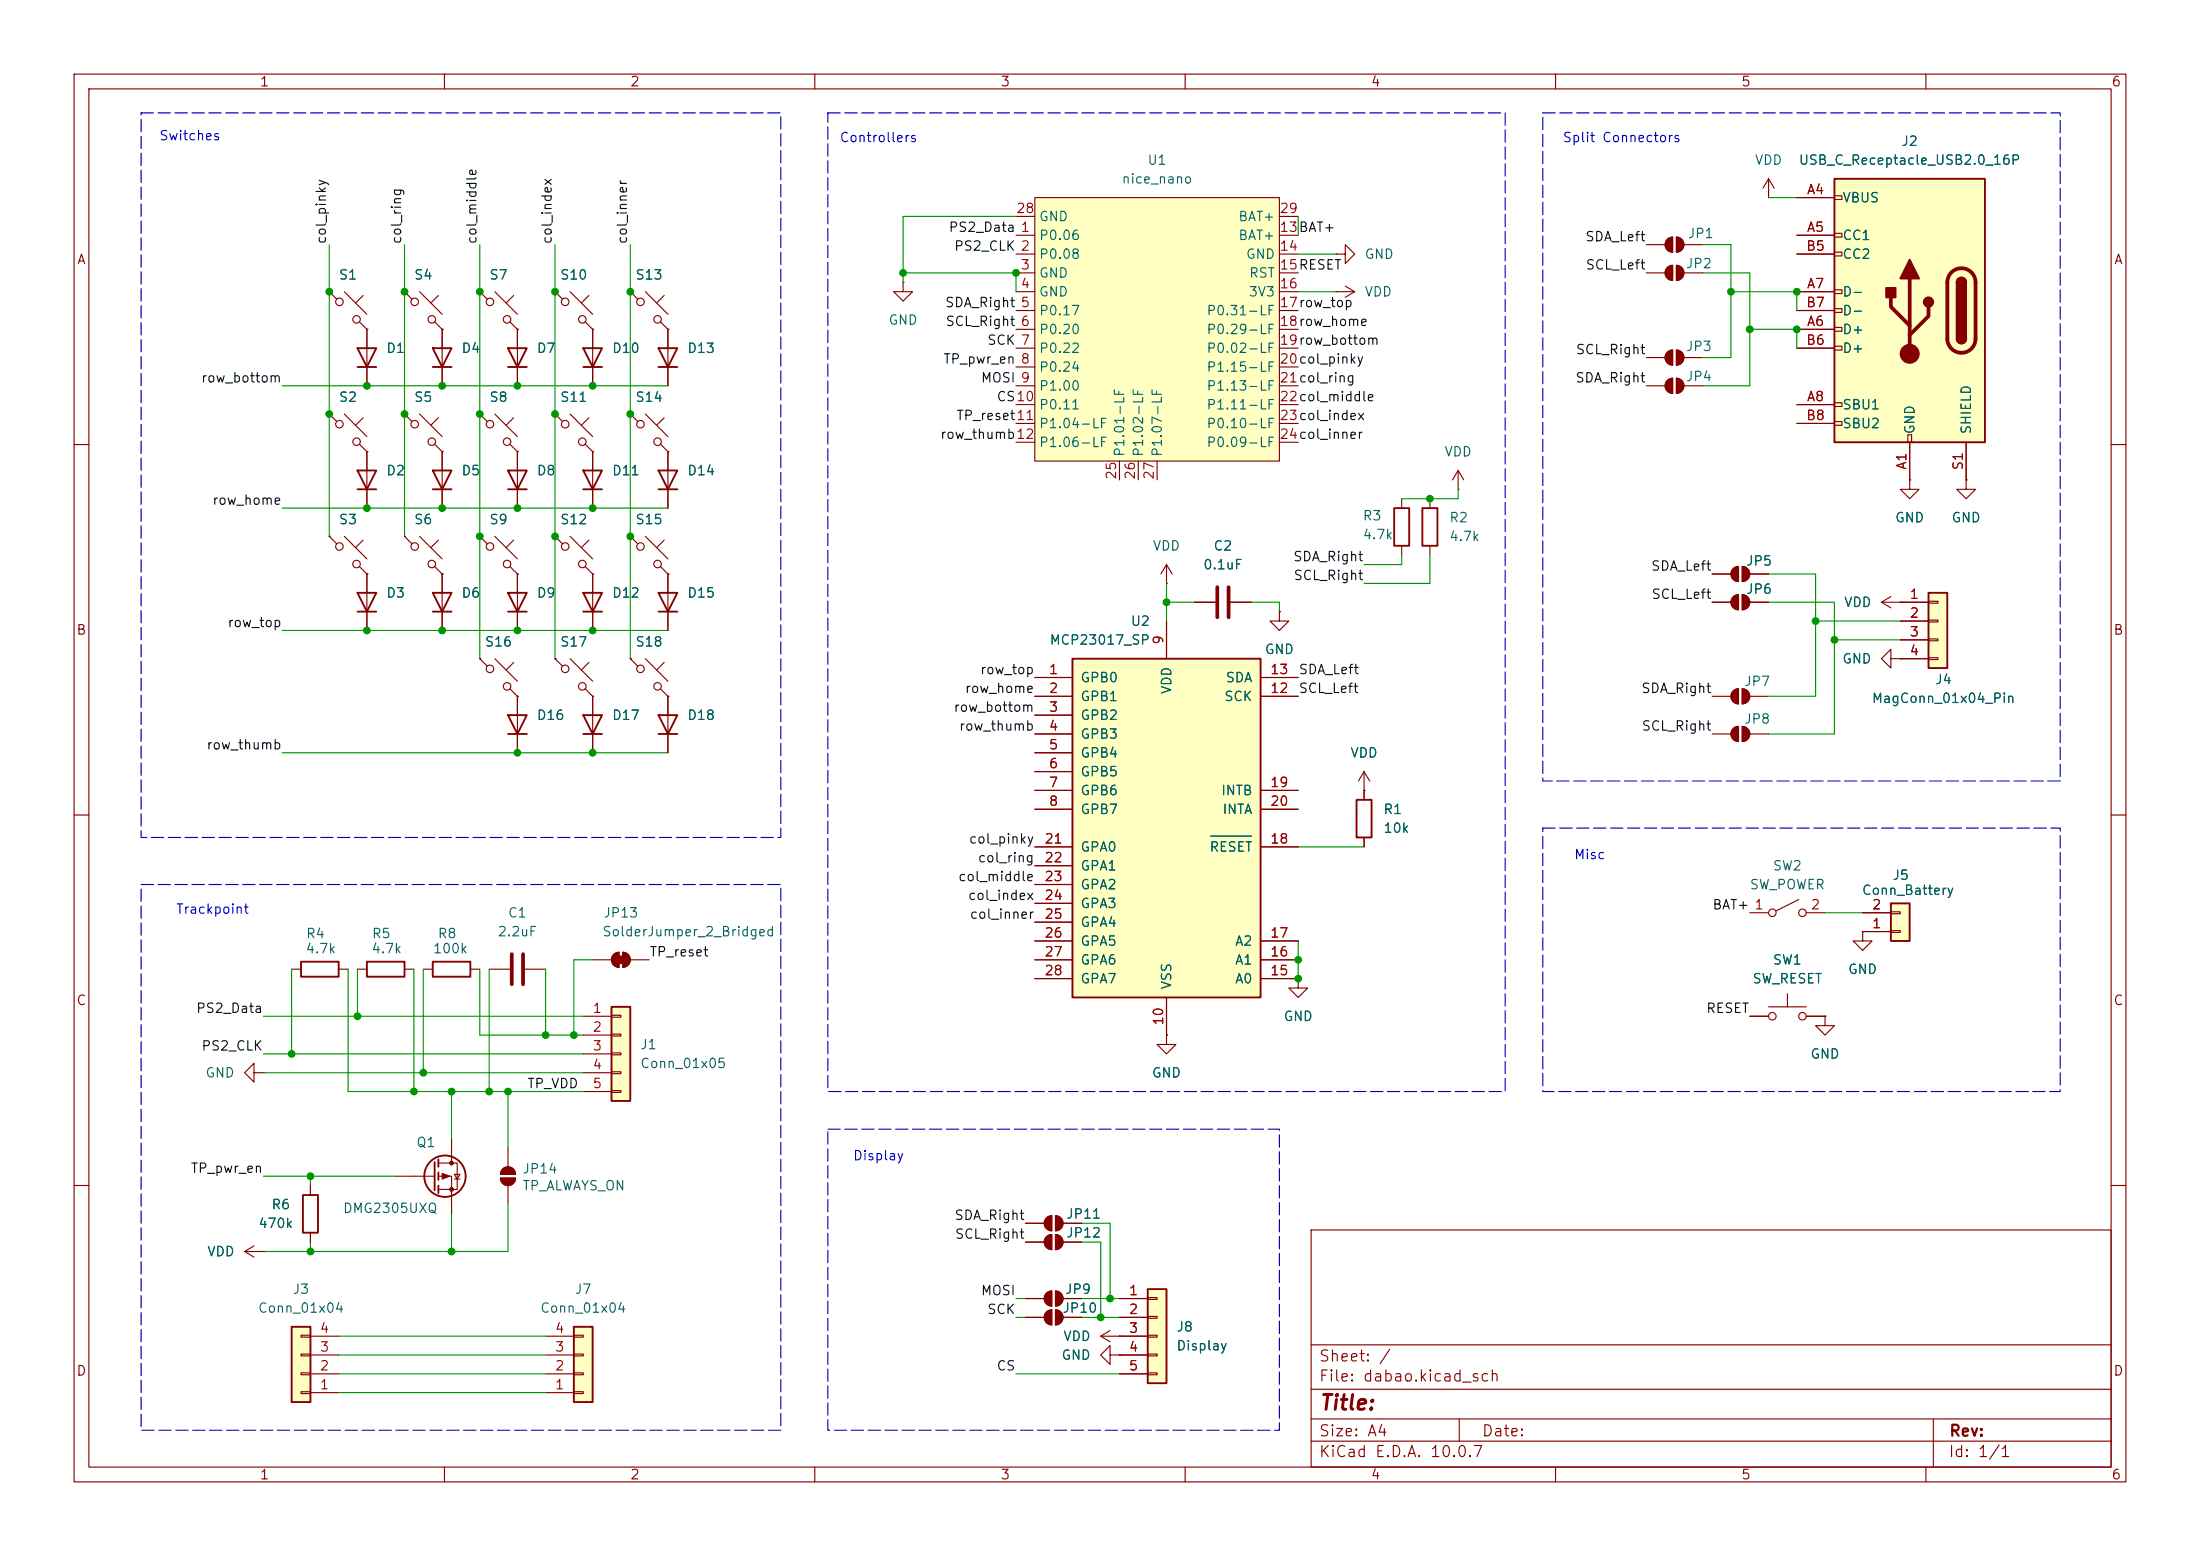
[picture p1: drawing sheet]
<svg xmlns="http://www.w3.org/2000/svg" width="297mm" height="210mm" viewBox="0 0 297 210" stroke-linecap="round" stroke-linejoin="round" font-family="sans-serif">
<g fill="none" stroke="#840000" stroke-width=".15">
<path d="M10 10h277v190h-277zM12 12h273v186h-273zM60 10v2M110 10v2M160 10v2M210 10v2M260 10v2M44.4 39.4l1.1 1M44.4 39.4h.1M46.5 39.4l3 3M49 39.9l-1 1M54.6 39.4l1 1"/>
<path d="M54.6 39.4h.1M56.6 39.4l3.1 3M59.2 39.9l-1 1M64.8 39.4l1 1M64.8 39.4h.1M66.8 39.4l3 3M69.3 39.9l-1 1M222.2 36.8h2.6M225.1 36.1l.4-.2 .3-.1v2a1.02 1.02 0 0 1-.9-.6 1.02 1.02 0 0 1 .2-1.1zM226.3 35.8a1.02 1.02 0 0 1 1 1 1.02 1.02 0 0 1-1 1zM227.3 36.8h2.6M44.4 55.9l1.1 1"/>
<path d="M44.4 55.9h.1M46.5 55.9l3 3M48.5 43.4l1 1.1M48.5 59.9l1 1.1M49 56.4l-1 1M49.5 44.5h.1M58.7 43.4l1 1.1M59.7 44.5h.1M68.8 43.4l1 1.1M69.8 44.5h.1M10 60h2M44.4 72.4l1.1 1"/>
<path d="M44.4 72.4h.1M46.5 72.4l3 3M48.5 76.5l1 1M49 72.9l-1 1M49.5 61h.1M49.5 77.5h.1M49.5 77.5v7.6M54.6 72.4l1 1M54.6 72.4h.1M56.6 72.4l3.1 3M58.7 76.5l1 1M59.2 72.9l-1 1"/>
<path d="M59.7 77.5h.1M64.8 72.4l1 1M64.8 72.4h.1M66.8 72.4l3 3M68.8 76.5l1 1M69.3 72.9l-1 1M69.8 77.5h.1M69.8 77.5v7.6M74.9 72.4l1 1M74.9 72.4h.1M77 72.4l3 3M79 76.5l1 1"/>
<path d="M79.5 72.9l-1 1M80 77.5h.1M285 60h2M64.8 88.9l1 1M64.8 88.9h.1M66.8 88.9l3 3M68.8 93l1 1M69.3 89.4l-1 1M69.8 94h.1M69.8 94v7.6M74.9 88.9l1 1M74.9 88.9h.1"/>
<path d="M77 88.9l3 3M79 93l1 1M79.5 89.4l-1 1M80 94h.1M10 110h2M285 110h2M10 160h2M177 166h108v32h-108zM285 160h2M60 198v2M110 198v2M160 198v2"/>
<path d="M177 194.5h108M177 191.5h108M177 187.5h108M177 181.5h108M197 191.5v3M210 198v2M260 198v2M261 191.5v6.5"/>
<circle cx="45.8" cy="40.7" r=".51"/>
<circle cx="45.8" cy="57.3" r=".51"/>
<circle cx="48.1" cy="43.1" r=".51"/>
<circle cx="48.1" cy="59.6" r=".51"/>
<circle cx="56" cy="40.7" r=".51"/>
<circle cx="58.3" cy="43.1" r=".51"/>
<circle cx="66.1" cy="40.7" r=".51"/>
<circle cx="68.5" cy="43.1" r=".51"/>
<circle cx="45.8" cy="73.8" r=".51"/>
<circle cx="48.1" cy="76.1" r=".51"/>
<circle cx="56" cy="73.8" r=".51"/>
<circle cx="58.3" cy="76.1" r=".51"/>
<circle cx="66.1" cy="73.8" r=".51"/>
<circle cx="68.5" cy="76.1" r=".51"/>
<circle cx="76.3" cy="73.8" r=".51"/>
<circle cx="78.6" cy="76.1" r=".51"/>
<circle cx="66.1" cy="90.3" r=".51"/>
<circle cx="68.5" cy="92.6" r=".51"/>
<circle cx="76.3" cy="90.3" r=".51"/>
<circle cx="78.6" cy="92.6" r=".51"/>
</g>
<path d="M48.3 80h2.5l-1.3 2.6zM48.3 82.6h2.5M68.6 80h2.5l-1.3 2.6zM68.6 96.5h2.5l-1.3 2.6zM68.6 82.6h2.5M68.6 99.1h2.5" fill="none" stroke="#840000" stroke-width=".25"/>
<g fill="#840000" stroke="#840000" stroke-width=".15">
<path d="M225.1 36.1l.4-.2 .3-.1v2a1.02 1.02 0 0 1-.9-.6 1.02 1.02 0 0 1 .2-1.1z"/>
<path d="M226.3 35.8a1.02 1.02 0 0 1 1 1 1.02 1.02 0 0 1-1 1z"/>
</g>
<path d="M77.5 179.1h2.5v10.1h-2.5z" fill="#ffffc2"/>
<g fill="none" stroke="#840000" stroke-width=".25">
<path d="M58.7 156.8v3.9M59.2 156.5v1M59.2 158.2v1.1M59.2 160v1M77.5 179.1h2.5v10.1h-2.5z"/>
<circle cx="60.1" cy="158.7" r="2.79"/>
</g>
<g fill="none" stroke="#840000" stroke-width=".15">
<path d="M53.3 158.8h5.4M59.2 157h2.5v3.5h-2.5M59.2 158.8h1.8v5M61 153.7v3.3M61.3 158.5h.8l-.4 .6zM61.3 159.1h.8M73.7 188h3.8M73.7 185.4h3.8M73.7 182.9h3.8M73.7 180.3h3.8M77.5 187.8h1.2v.3h-1.2zM77.5 185.3h1.2v.2h-1.2z"/>
<path d="M77.5 182.8h1.2v.2h-1.2zM77.5 180.2h1.2v.3h-1.2z"/>
</g>
<g fill="#840000" stroke="#840000" stroke-width=".15">
<path d="M59.7 158.4l1 .4-1 .3z"/>
<circle cx="61" cy="157" r=".25"/>
<circle cx="61" cy="160.5" r=".25"/>
</g>
<path d="M39.4 179.1h2.5v10.1h-2.5z" fill="#ffffc2"/>
<path d="M40.6 129.8h5.1v2h-5.1zM39.4 179.1h2.5v10.1h-2.5z" fill="none" stroke="#840000" stroke-width=".25"/>
<g fill="none" stroke="#840000" stroke-width=".15">
<path d="M255.3 88.9v-1.3l-1.3 1.3 1.3 1.3v-1.3h1.2M256.5 88.9h.1M39.4 130.8h1.2M45.7 130.8h1.3M251.5 125.7v1.3h1.2l-1.2 1.3-1.3-1.3h1.3M251.5 125.7h.1M33 168.9l1.3 .8M33 168.9h2.6M34.3 168.1l-1.3 .8M35.6 168.9h.1M40.6 187.8h1.3v.3h-1.3zM40.6 185.3h1.3v.2h-1.3z"/>
<path d="M40.6 182.8h1.3v.2h-1.3zM40.6 180.2h1.3v.3h-1.3zM41.9 188h3.8M41.9 185.4h3.8M41.9 182.9h3.8M41.9 180.3h3.8"/>
</g>
<path d="M260.3 80h2.6v10.2h-2.6z" fill="#ffffc2"/>
<path d="M260.3 80h2.6v10.2h-2.6z" fill="none" stroke="#840000" stroke-width=".25"/>
<g fill="none" stroke="#840000" stroke-width=".15">
<path d="M231.1 81.3h2.6M231.1 99.1h2.6M231.1 94h2.6M234 98.3l.3-.2 .4-.1v2.1a1.02 1.02 0 0 1-.9-.7 1.02 1.02 0 0 1 .2-1.1zM234 93.3l.3-.3h.4v2a1.02 1.02 0 0 1-.9-.6 1.02 1.02 0 0 1 .2-1.1zM234 80.6l.3-.3h.4v2a1.02 1.02 0 0 1-.9-.6 1.02 1.02 0 0 1 .2-1.1zM235.2 98a1.02 1.02 0 0 1 1 1.1 1.02 1.02 0 0 1-1 1zM235.2 93a1.02 1.02 0 0 1 1 1 1.02 1.02 0 0 1-1 1zM235.2 80.3a1.02 1.02 0 0 1 1 1 1.02 1.02 0 0 1-1 1zM236.2 81.3h2.6M236.2 99.1h2.6M236.2 94h2.6"/>
<path d="M254 81.3h6.3M254 81.3l1.3 .7M255.3 80.5l-1.3 .8M256.5 81.3h.1M256.5 83.8h3.8M256.5 86.4h3.8M256.5 88.9h3.8M260.3 81.2h1.3v.2h-1.3zM260.3 83.7h1.3v.2h-1.3zM260.3 86.2h1.3v.3h-1.3zM260.3 88.8h1.3v.2h-1.3z"/>
</g>
<g fill="#840000" stroke="#840000" stroke-width=".15">
<path d="M234 98.3l.3-.2 .4-.1v2.1a1.02 1.02 0 0 1-.9-.7 1.02 1.02 0 0 1 .2-1.1z"/>
<path d="M235.2 98a1.02 1.02 0 0 1 1 1.1 1.02 1.02 0 0 1-1 1z"/>
<path d="M234 93.3l.3-.3h.4v2a1.02 1.02 0 0 1-.9-.6 1.02 1.02 0 0 1 .2-1.1z"/>
<path d="M235.2 93a1.02 1.02 0 0 1 1 1 1.02 1.02 0 0 1-1 1z"/>
<path d="M234 80.6l.3-.3h.4v2a1.02 1.02 0 0 1-.9-.6 1.02 1.02 0 0 1 .2-1.1z"/>
<path d="M235.2 80.3a1.02 1.02 0 0 1 1 1 1.02 1.02 0 0 1-1 1z"/>
</g>
<path d="M255.3 121.9h2.5v5.1h-2.5z" fill="#ffffc2"/>
<path d="M255.3 121.9h2.5v5.1h-2.5z" fill="none" stroke="#840000" stroke-width=".25"/>
<g fill="none" stroke="#840000" stroke-width=".15">
<path d="M222.2 52.1h2.6M222.2 48.3h2.6M225.1 51.4l.4-.3h.3v2a1.02 1.02 0 0 1-.9-.6 1.02 1.02 0 0 1 .2-1.1zM225.1 47.5l.4-.2 .3-.1v2.1a1.02 1.02 0 0 1-.9-.7 1.02 1.02 0 0 1 .2-1.1zM226.3 51.1a1.02 1.02 0 0 1 1 1 1.02 1.02 0 0 1-1 1zM226.3 47.2a1.02 1.02 0 0 1 1 1.1 1.02 1.02 0 0 1-1 1zM227.3 52.1h2.6M227.3 48.3h2.6M231.1 77.5h2.6M234 76.8l.3-.3h.4v2a1.02 1.02 0 0 1-.9-.6 1.02 1.02 0 0 1 .2-1.1zM235.2 76.5a1.02 1.02 0 0 1 1 1 1.02 1.02 0 0 1-1 1zM236.2 77.5h2.6"/>
<path d="M236.2 123.2h2.6M242.8 121.4l-3 1.5M243.8 123.2h2.6M251.5 125.7h3.8M251.5 123.2h3.8M255.3 125.6h1.2v.3h-1.2zM255.3 123.1h1.2v.2h-1.2zM34.3 144.8v-1.3l-1.3 1.3 1.3 1.3v-1.3h1.3M35.6 144.8h.1"/>
<circle cx="239.3" cy="123.2" r=".51"/>
<circle cx="243.3" cy="123.2" r=".51"/>
</g>
<g fill="#840000" stroke="#840000" stroke-width=".15">
<path d="M234 76.8l.3-.3h.4v2a1.02 1.02 0 0 1-.9-.6 1.02 1.02 0 0 1 .2-1.1z"/>
<path d="M235.2 76.5a1.02 1.02 0 0 1 1 1 1.02 1.02 0 0 1-1 1z"/>
<path d="M225.1 51.4l.4-.3h.3v2a1.02 1.02 0 0 1-.9-.6 1.02 1.02 0 0 1 .2-1.1z"/>
<path d="M226.3 51.1a1.02 1.02 0 0 1 1 1 1.02 1.02 0 0 1-1 1z"/>
<path d="M225.1 47.5l.4-.2 .3-.1v2.1a1.02 1.02 0 0 1-.9-.7 1.02 1.02 0 0 1 .2-1.1z"/>
<path d="M226.3 47.2a1.02 1.02 0 0 1 1 1.1 1.02 1.02 0 0 1-1 1z"/>
</g>
<path d="M247.6 24.1h20.4v35.6h-20.4z" fill="#ffffc2"/>
<g fill="none" stroke="#840000" stroke-width=".15">
<path d="M222.2 33h2.6M225.1 32.3l.4-.2 .3-.1v2a1.02 1.02 0 0 1-.9-.6 1.02 1.02 0 0 1 .2-1.1zM226.3 32a1.02 1.02 0 0 1 1 1 1.02 1.02 0 0 1-1 1zM227.3 33h2.6M238.8 26.7h.1M238.8 24.1l-.8 1.3M238.8 24.1l.7 1.3M238.8 24.1v2.6M242.6 26.7h5M242.6 31.8h5M242.6 39.4h5M242.6 34.3h5"/>
<path d="M247.6 26.4h1.1v.5h-1.1zM247.6 31.5h1.1v.5h-1.1zM247.6 34h1.1v.5h-1.1zM247.6 39.1h1.1v.5h-1.1zM49.5 44.5v7.6M54.6 55.9l1 1M54.6 55.9h.1M56.6 55.9l3.1 3M58.7 59.9l1 1.1M59.2 56.4l-1 1M59.7 44.5v7.6M64.8 55.9l1 1"/>
<path d="M64.8 55.9h.1M66.8 55.9l3 3M68.8 59.9l1 1.1M69.3 56.4l-1 1M69.8 44.5v7.6M242.6 44.5h5M242.6 54.6h5M242.6 47h5M242.6 41.9h5M242.6 57.2h5M247.6 41.7h1.1v.5h-1.1zM247.6 44.2h1.1v.5h-1.1z"/>
<path d="M247.6 46.7h1.1v.5h-1.1zM247.6 54.4h1.1v.5h-1.1zM247.6 56.9h1.1v.5h-1.1zM257.6 58.7h.5v1h-.5zM257.8 59.7v5.1M265.4 59.7v5.1M49.5 61v7.6M59.7 61h.1M59.7 61v7.6M69.8 61h.1M69.8 61v7.6M80 61v7.6"/>
<path d="M90.2 61v7.6M257.8 64.8v1.2h1.3l-1.3 1.3-1.3-1.3h1.3M257.8 64.8h.1M265.4 64.8v1.2h1.3l-1.3 1.3-1.2-1.3h1.2M265.4 64.8h.1M48.3 130.8h1.2M54.6 130.8h1.3M57.1 130.8h1.3M63.5 130.8h1.3M138.4 165.1h2.6M141.3 164.4l.3-.3h.4v2a1.02 1.02 0 0 1-.9-.6 1.02 1.02 0 0 1 .2-1.1zM142.5 164.1a1.02 1.02 0 0 1 1 1 1.02 1.02 0 0 1-1 1z"/>
<path d="M143.5 165.1h2.5M149.9 179.6l-1.3 .7M148.6 180.3l1.3 .8M148.6 180.3h2.5M149.9 182.9v-1.3l-1.3 1.3 1.3 1.3v-1.3h1.2M151.1 182.9h.1M151.1 180.3h.1"/>
<circle cx="56" cy="57.3" r=".51"/>
<circle cx="58.3" cy="59.6" r=".51"/>
<circle cx="66.1" cy="57.3" r=".51"/>
<circle cx="68.5" cy="59.6" r=".51"/>
</g>
<g fill="none" stroke="#840000" stroke-width=".25">
<path d="M247.6 24.1h20.4v35.6h-20.4zM264.2 38.1a.64 .64 0 0 1 .6-.6 .64 .64 0 0 1 .6 .6M48.3 47h2.5l-1.3 2.5zM48.3 49.5h2.5M58.4 47h2.6l-1.3 2.5zM58.4 49.5h2.6M68.6 47h2.5l-1.3 2.5zM68.6 49.5h2.5M264.2 45.7a.64 .64 0 0 0 .6 .7 .64 .64 0 0 0 .6-.7M48.3 63.5h2.5l-1.3 2.5zM48.3 66h2.5M58.4 63.5h2.6l-1.3 2.5z"/>
<path d="M58.4 66h2.6M68.6 63.5h2.5l-1.3 2.5zM68.6 66h2.5M78.7 63.5h2.6l-1.3 2.5zM78.7 66h2.6M88.9 63.5h2.5l-1.2 2.5zM88.9 66h2.5M49.5 129.8h5.1v2h-5.1zM58.4 129.8h5.1v2h-5.1z"/>
</g>
<path d="M257.8 37.6v10.2M263.4 36.8a1.91 1.91 0 0 1 2.1-.5 1.91 1.91 0 0 1 1.2 1.8v7.6a1.91 1.91 0 0 1-1.9 1.9 1.91 1.91 0 0 1-1.9-1.9v-7.6a1.9 1.9 0 0 1 .5-1.3zM255.3 40.1v1.3l2.5 2.5M260.3 41.4v1.3l-2.5 2.5" fill="none" stroke="#840000" stroke-width=".51"/>
<g fill="#840000" stroke="#840000" stroke-width=".25">
<path d="M264.2 38.1h1.2v7.6h-1.2z"/>
<path d="M264.3 37.7a.64 .64 0 0 1 .7-.2 .64 .64 0 0 1 .4 .6h-1.2z"/>
<path d="M264.2 45.7h1.2a.64 .64 0 0 1-.6 .7 .64 .64 0 0 1-.6-.7z"/>
<path d="M257.8 35.1l1.3 2.5h-2.6z"/>
<path d="M254.6 38.9h1.3v1.2h-1.3z"/>
<circle cx="260.3" cy="40.8" r=".63"/>
</g>
<g fill="#840000" stroke="#840000" stroke-width=".15">
<path d="M225.1 32.3l.4-.2 .3-.1v2a1.02 1.02 0 0 1-.9-.6 1.02 1.02 0 0 1 .2-1.1z"/>
<path d="M226.3 32a1.02 1.02 0 0 1 1 1 1.02 1.02 0 0 1-1 1z"/>
<path d="M141.3 164.4l.3-.3h.4v2a1.02 1.02 0 0 1-.9-.6 1.02 1.02 0 0 1 .2-1.1z"/>
<path d="M142.5 164.1a1.02 1.02 0 0 1 1 1 1.02 1.02 0 0 1-1 1z"/>
<circle cx="257.8" cy="47.8" r="1.27"/>
</g>
<path d="M154.9 174h2.6v12.7h-2.6z" fill="#ffffc2"/>
<path d="M40.9 161.3h2v5.1h-2zM154.9 174h2.6v12.7h-2.6z" fill="none" stroke="#840000" stroke-width=".25"/>
<g fill="none" stroke="#840000" stroke-width=".15">
<path d="M74.9 39.4l1 1M74.9 39.4h.1M77 39.4l3 3M79.5 39.9l-1 1M79 43.4l1 1.1M80 44.5h.1M41.9 160v1.3M41.9 166.4v1.2M138.4 175.3h2.6M138.4 177.8h2.6M138.4 167.6h2.6M141.3 166.9l.3-.2 .4-.1v2.1a1.02 1.02 0 0 1-.9-.7 1.02 1.02 0 0 1 .2-1.1z"/>
<path d="M141.3 174.5l.3-.2 .4-.1v2.1a1.02 1.02 0 0 1-.9-.7 1.02 1.02 0 0 1 .2-1.1zM141.3 177.1l.3-.3h.4v2a1.02 1.02 0 0 1-.9-.6 1.02 1.02 0 0 1 .2-1.1zM142.5 166.6a1.02 1.02 0 0 1 1 1 1.02 1.02 0 0 1-1 1.1zM142.5 174.2a1.02 1.02 0 0 1 1 1.1 1.02 1.02 0 0 1-1 1zM142.5 176.8a1.02 1.02 0 0 1 1 1 1.02 1.02 0 0 1-1 1zM143.5 175.3h2.5M143.5 177.8h2.5M143.5 167.6h2.5M151.1 175.3h3.8M151.1 177.8h3.8M154.9 175.1h1.3v.3h-1.3zM154.9 177.7h1.3v.2h-1.3z"/>
<path d="M151.1 180.3h3.8M151.1 182.9h3.8M151.1 185.4h3.8M154.9 180.2h1.3v.3h-1.3zM154.9 182.8h1.3v.2h-1.3zM154.9 185.3h1.3v.2h-1.3z"/>
<circle cx="76.3" cy="40.7" r=".51"/>
<circle cx="78.6" cy="43.1" r=".51"/>
</g>
<g fill="#840000" stroke="#840000" stroke-width=".15">
<path d="M141.3 166.9l.3-.2 .4-.1v2.1a1.02 1.02 0 0 1-.9-.7 1.02 1.02 0 0 1 .2-1.1z"/>
<path d="M142.5 166.6a1.02 1.02 0 0 1 1 1 1.02 1.02 0 0 1-1 1.1z"/>
<path d="M141.3 174.5l.3-.2 .4-.1v2.1a1.02 1.02 0 0 1-.9-.7 1.02 1.02 0 0 1 .2-1.1z"/>
<path d="M142.5 174.2a1.02 1.02 0 0 1 1 1.1 1.02 1.02 0 0 1-1 1z"/>
<path d="M141.3 177.1l.3-.3h.4v2a1.02 1.02 0 0 1-.9-.6 1.02 1.02 0 0 1 .2-1.1z"/>
<path d="M142.5 176.8a1.02 1.02 0 0 1 1 1 1.02 1.02 0 0 1-1 1z"/>
</g>
<path d="M82.5 135.9h2.6v12.7h-2.6z" fill="#ffffc2"/>
<g fill="none" stroke="#840000" stroke-width=".25">
<path d="M78.7 47h2.6l-1.3 2.5zM78.7 49.5h2.6M88.9 47h2.5l-1.2 2.5zM88.9 49.5h2.5M58.4 80h2.6l-1.3 2.6zM58.4 82.6h2.6M78.7 96.5h2.6l-1.3 2.6zM78.7 80h2.6l-1.3 2.6zM78.7 82.6h2.6M78.7 99.1h2.6M88.9 80h2.5l-1.2 2.6zM88.9 96.5h2.5l-1.2 2.6z"/>
<path d="M88.9 82.6h2.5M88.9 99.1h2.5M183.1 108h2.1v5h-2.1zM82.5 135.9h2.6v12.7h-2.6z"/>
</g>
<g fill="none" stroke="#840000" stroke-width=".15">
<path d="M85.1 39.4l1 1M85.1 39.4h.1M87.1 39.4l3.1 3M89.7 39.9l-1.1 1M180.3 39.4h.1M180.3 39.4h2.6M181.6 38.6l1.3 .8M182.9 39.4l-1.3 .7M74.9 55.9l1 1M74.9 55.9h.1M77 55.9l3 3M79 59.9l1 1.1"/>
<path d="M79.5 56.4l-1 1M80 44.5v7.6M85.1 55.9l1 1M85.1 55.9h.1M87.1 55.9l3.1 3M89.2 43.4l1 1.1M89.2 59.9l1 1.1M89.7 56.4l-1.1 1M90.2 44.5h.1M90.2 44.5v7.6M59.7 77.5v7.6M80 61h.1"/>
<path d="M80 77.5v7.6M85.1 72.4l1 1M85.1 72.4h.1M87.1 72.4l3.1 3M89.2 76.5l1 1M89.7 72.9l-1.1 1M90.2 61h.1M90.2 77.5h.1M90.2 77.5v7.6M157.5 78.7h.1M157.5 76.2l-.8 1.3M157.5 76.2l.7 1.3"/>
<path d="M157.5 76.2v2.5M196.8 66h.1M196.8 63.5l-.7 1.3M196.8 63.5l.8 1.3M196.8 63.5v2.5M80 94v7.6M85.1 88.9l1 1M85.1 88.9h.1M87.1 88.9l3.1 3M89.2 93l1 1M89.7 89.4l-1.1 1M90.2 94h.1"/>
<path d="M90.2 94v7.6M184.1 106.7v1.3M184.1 113v1.3M66 130.8h2.8M70.9 130.8h2.8M78.7 137.2h3.8M78.7 139.7h3.8M80 129.5h2.5M82.5 137h1.3v.3h-1.3zM82.5 139.6h1.3v.2h-1.3zM82.8 128.8l.4-.2 .4-.1v2.1a1.02 1.02 0 0 1-1-.7 1.02 1.02 0 0 1 .2-1.1zM84.1 128.5a1.02 1.02 0 0 1 1 1 1.02 1.02 0 0 1-1 1.1z"/>
<path d="M85.1 129.5h2.5M157.5 139.7v1.3h1.2l-1.2 1.2-1.3-1.2h1.3M157.5 139.7h.1M175.3 132.1v1.3h1.2l-1.2 1.2-1.3-1.2h1.3M175.3 132.1h.1M67.6 159h2a1.02 1.02 0 0 1-1 1 1.02 1.02 0 0 1-1-1zM67.9 157.8a1.02 1.02 0 0 1 1.1-.2 1.02 1.02 0 0 1 .6 .9h-2l.1-.4zM68.6 154.9v2.6M78.7 142.2h3.8M78.7 144.8h3.8M78.7 147.3h3.8M82.5 142.1h1.3v.3h-1.3z"/>
<path d="M82.5 144.7h1.3v.2h-1.3zM82.5 147.2h1.3v.2h-1.3zM68.6 160v2.6"/>
<circle cx="76.3" cy="57.3" r=".51"/>
<circle cx="78.6" cy="59.6" r=".51"/>
<circle cx="86.5" cy="57.3" r=".51"/>
<circle cx="86.5" cy="40.7" r=".51"/>
<circle cx="88.8" cy="43.1" r=".51"/>
<circle cx="88.8" cy="59.6" r=".51"/>
<circle cx="86.5" cy="73.8" r=".51"/>
<circle cx="88.8" cy="76.1" r=".51"/>
<circle cx="86.5" cy="90.3" r=".51"/>
<circle cx="88.8" cy="92.6" r=".51"/>
</g>
<path d="M69.1 128.8v4M70.6 128.8v4" fill="none" stroke="#840000" stroke-width=".51"/>
<g fill="#840000" stroke="#840000" stroke-width=".15">
<path d="M67.6 159h2a1.02 1.02 0 0 1-1 1 1.02 1.02 0 0 1-1-1z"/>
<path d="M67.9 157.8a1.02 1.02 0 0 1 1.1-.2 1.02 1.02 0 0 1 .6 .9h-2l.1-.4z"/>
<path d="M83.3 129h1v1h-1z"/>
<path d="M82.8 128.8l.4-.2 .4-.1v2.1a1.02 1.02 0 0 1-1-.7 1.02 1.02 0 0 1 .2-1.1z"/>
<path d="M84.1 128.5a1.02 1.02 0 0 1 1 1 1.02 1.02 0 0 1-1 1.1z"/>
</g>
<path d="M144.8 88.9h25.4v45.7h-25.4z" fill="#ffffc2"/>
<path d="M188.2 68.6h2v5.1h-2zM192 68.6h2.1v5.1h-2.1zM144.8 88.9h25.4v45.7h-25.4z" fill="none" stroke="#840000" stroke-width=".25"/>
<g fill="none" stroke="#840000" stroke-width=".15">
<path d="M121.9 38.1v1.3h1.3l-1.3 1.2-1.3-1.2h1.3M121.9 38.1h.1M189.2 67.3v1.3M189.2 73.7v1.2M193 67.3v1.3M193 73.7v1.2M139.7 91.4h5.1M139.7 94h5.1M139.7 96.5h5.1M139.7 99.1h5.1M157.5 83.8v5.1M161.3 81.3h2.8"/>
<path d="M166.1 81.3h2.8M170.2 91.4h5.1M170.2 94h5.1M172.7 82.6v1.2h1.3l-1.3 1.3-1.3-1.3h1.3M172.7 82.6h.1M139.7 101.6h5.1M139.7 104.1h5.1M139.7 106.7h5.1M139.7 109.2h5.1M139.7 114.3h5.1M139.7 116.8h5.1M139.7 119.4h5.1"/>
<path d="M170.2 106.7h5.1M170.2 109.2h5.1M170.2 114.3h5.1M184.1 106.7h.1M184.1 104.1l-.7 1.3M184.1 104.1l.8 1.3M184.1 104.1v2.6M139.7 132.1h5.1M139.7 129.5h5.1M139.7 127h5.1M139.7 121.9h5.1M139.7 124.5h5.1"/>
<path d="M157.5 134.6v5.1M170.2 132.1h5.1M170.2 129.5h5.1M170.2 127h5.1M246.4 137.2v1.2h1.2l-1.2 1.3-1.3-1.3h1.3M246.4 137.2h.1"/>
</g>
<path d="M163.4 112.9h5.5" fill="none" stroke="#006464" stroke-width=".15"/>
<path d="M164.3 79.2v4.1M165.9 79.2v4.1" fill="none" stroke="#840000" stroke-width=".51"/>
<path d="M139.7 26.7h33v35.5h-33z" fill="#ffffc2"/>
<g fill="none" stroke="#840000" stroke-width=".15">
<path d="M44.4 39.4h.1M54.6 39.4h.1M64.8 39.4h.1M74.9 39.4h.1M85.1 39.4h.1M137.2 31.8h2.5M137.2 34.3h2.5M137.2 36.8h2.5M137.2 39.4h2.5M137.2 29.2h2.5M139.7 26.7h33v35.5h-33zM172.7 31.8h2.6"/>
<path d="M172.7 34.3h2.6M172.7 36.8h2.6M172.7 39.4h2.6M172.7 29.2h2.6M180.3 34.3h1.3v-1.3l1.3 1.3-1.3 1.3v-1.3M180.3 34.3h.1M242.6 31.8h5M242.6 34.3h5M242.6 39.4h5M242.6 26.7h5M44.4 55.9h.1M49.5 44.5h.1"/>
<path d="M49.5 44.5v2.5M49.5 49.5v2.6M54.6 55.9h.1M59.7 44.5h.1M59.7 44.5v2.5M59.7 49.5v2.6M64.8 55.9h.1M69.8 44.5h.1M69.8 44.5v2.5M69.8 49.5v2.6M74.9 55.9h.1M80 44.5h.1"/>
<path d="M80 44.5v2.5M80 49.5v2.6M85.1 55.9h.1M90.2 44.5h.1M90.2 44.5v2.5M90.2 49.5v2.6M137.2 41.9h2.5M137.2 44.5h2.5M137.2 47h2.5M137.2 49.5h2.5M137.2 52.1h2.5M137.2 54.6h2.5"/>
<path d="M137.2 57.2h2.5M137.2 59.7h2.5M172.7 41.9h2.6M172.7 44.5h2.6M172.7 47h2.6M172.7 49.5h2.6M172.7 52.1h2.6M172.7 54.6h2.6M172.7 57.2h2.6M172.7 59.7h2.6M242.6 41.9h5M242.6 44.5h5"/>
<path d="M242.6 47h5M242.6 54.6h5M242.6 57.2h5M257.8 59.7v5.1M265.4 59.7v5.1M44.4 72.4h.1M49.5 61h.1M49.5 77.5h.1M49.5 61v2.5M49.5 66v2.6M49.5 77.5v2.5M54.6 72.4h.1"/>
<path d="M59.7 77.5h.1M59.7 61h.1M59.7 61v2.5M59.7 66v2.6M59.7 77.5v2.5M64.8 72.4h.1M69.8 77.5h.1M69.8 61h.1M69.8 61v2.5M69.8 66v2.6M69.8 77.5v2.5M74.9 72.4h.1"/>
<path d="M80 77.5h.1M80 61h.1M80 61v2.5M80 66v2.6M80 77.5v2.5M85.1 72.4h.1M90.2 61h.1M90.2 77.5h.1M90.2 61v2.5M90.2 66v2.6M90.2 77.5v2.5M151.1 62.2v2.6"/>
<path d="M153.7 62.2v2.6M156.2 62.2v2.6M231.1 77.5h2.6M236.2 77.5h2.6M257.8 64.8h.1M265.4 64.8h.1M49.5 82.6v2.5M59.7 82.6v2.5M64.8 88.9h.1M69.8 94h.1M69.8 82.6v2.5M69.8 94v2.5"/>
<path d="M69.8 99.1v2.5M74.9 88.9h.1M80 94h.1M80 82.6v2.5M80 94v2.5M80 99.1v2.5M85.1 88.9h.1M90.2 94h.1M90.2 82.6v2.5M90.2 94v2.5M90.2 99.1v2.5M139.7 91.4h5.1"/>
<path d="M139.7 94h5.1M139.7 96.5h5.1M139.7 99.1h5.1M157.5 83.8v5.1M161.3 81.3h2.8M166.1 81.3h2.8M170.2 91.4h5.1M170.2 94h5.1M172.7 82.6h.1M231.1 81.3h2.6M236.2 81.3h2.6M256.5 88.9h.1"/>
<path d="M256.5 81.3h.1M256.5 81.3h3.8M256.5 83.8h3.8M256.5 86.4h3.8M256.5 88.9h3.8M139.7 101.6h5.1M139.7 104.1h5.1M139.7 106.7h5.1M139.7 109.2h5.1M139.7 114.3h5.1M139.7 116.8h5.1M139.7 119.4h5.1"/>
<path d="M170.2 106.7h5.1M170.2 109.2h5.1M170.2 114.3h5.1M184.1 106.7h.1M184.1 106.7v1.3M184.1 113v1.3M139.7 132.1h5.1M139.7 129.5h5.1M139.7 127h5.1M139.7 121.9h5.1M139.7 124.5h5.1M157.5 139.7h.1"/>
<path d="M157.5 134.6v5.1M170.2 132.1h5.1M170.2 129.5h5.1M170.2 127h5.1M175.3 132.1h.1M236.2 137.2h2.6M238.8 135.9h5M241.3 134.1v1.8M243.8 137.2h2.6M246.4 137.2h.1M251.5 125.7h.1M251.5 125.7h3.8"/>
<path d="M251.5 123.2h3.8M35.6 168.9h.1M41.9 160v1.3M41.9 166.4v1.2M138.4 165.1h2.6M138.4 175.3h2.6M138.4 177.8h2.6M138.4 167.6h2.6M143.5 165.1h2.5M143.5 175.3h2.5M143.5 177.8h2.5M143.5 167.6h2.5"/>
<path d="M151.1 175.3h3.8M151.1 177.8h3.8M151.1 182.9h.1M151.1 180.3h.1M151.1 180.3h3.8M151.1 182.9h3.8M151.1 185.4h3.8"/>
<circle cx="239.3" cy="137.2" r=".51"/>
<circle cx="243.3" cy="137.2" r=".51"/>
</g>
<g fill="none" stroke="#009600" stroke-width=".15">
<path d="M44.4 33v39.4M54.6 33v39.4M64.8 33v55.9M74.9 33v55.9M85.1 33v55.9M121.9 36.8h15.3v2.6M137.2 29.2h-15.3v8.9M175.3 39.4h5M175.3 29.2v2.6M175.3 34.3h5M229.9 36.8h6.3v15.3h-6.3M229.9 33h3.8v15.3h-3.8"/>
<path d="M233.7 39.4h8.9v2.5M238.8 26.7h3.8M38.1 52.1h52.1M236.2 44.5h6.4v2.5M38.1 68.6h52.1M157.5 78.7v5.1M189.2 74.9v1.3h-5.1M193 74.9v3.8h-8.9M196.8 66v1.3h-7.6M238.8 77.5h6.3v16.5h-6.3M38.1 85.1h52.1M157.5 81.3h3.8"/>
<path d="M168.9 81.3h3.8v1.3M238.8 81.3h8.8v17.8h-8.8M245.1 83.8h11.4M247.6 86.4h8.9M38.1 101.6h52.1M175.3 114.3h8.8M35.6 137.2h43.1M39.4 130.8v11.4M47 130.8v16.5h31.7M48.3 130.8v6.4M55.9 130.8v16.5M57.1 130.8v14"/>
<path d="M64.8 130.8v8.9h13.9M66 130.8v16.5M73.7 130.8v8.9M80 129.5h-2.5v10.2M175.3 127v5.1M246.4 123.2h5.1M35.6 144.8h43.1M35.6 142.2h43.1M35.6 158.8h17.7M41.9 158.8v1.2M61 147.3v6.4M68.6 147.3v7.6"/>
<path d="M41.9 167.6v1.3M61 163.8v5.1M68.6 162.6v6.3h-33M137.2 175.3h1.2M137.2 177.8h1.2M146 175.3h5.1M146 167.6h2.6v10.2M146 177.8h5.1M146 165.1h3.9v10.2M45.7 185.4h28M45.7 188h28M45.7 180.3h28"/>
<path d="M45.7 182.9h28M137.2 185.4h13.9"/>
</g>
<path d="M19 15.2h86.4v97.8h-86.4zM111.8 15.2h91.4v132.1h-91.4zM208.3 15.2h69.8v90.2h-69.8zM19 119.4h86.4v73.6h-86.4zM208.3 111.8h69.8v35.5h-69.8zM111.8 152.4h60.9v40.6h-60.9z" fill="none" stroke="#0000c2" stroke-width=".15" stroke-dasharray="1.7 .6"/>
<path d="M163.4 112.9h5.5" fill="none" stroke="#006464" stroke-width=".15"/>
<g fill="#009600" stroke="#009600" stroke-width=".14">
<circle cx="175.3" cy="132.1" r=".46"/>
<circle cx="175.3" cy="129.5" r=".46"/>
<circle cx="193" cy="67.3" r=".46"/>
<circle cx="245.1" cy="83.8" r=".46"/>
<circle cx="247.6" cy="86.4" r=".46"/>
<circle cx="233.7" cy="39.4" r=".46"/>
<circle cx="242.6" cy="44.5" r=".46"/>
<circle cx="242.6" cy="39.4" r=".46"/>
<circle cx="236.2" cy="44.5" r=".46"/>
<circle cx="54.6" cy="39.4" r=".46"/>
<circle cx="44.4" cy="39.4" r=".46"/>
<circle cx="64.8" cy="39.4" r=".46"/>
<circle cx="49.5" cy="68.6" r=".46"/>
<circle cx="44.4" cy="55.9" r=".46"/>
<circle cx="49.5" cy="85.1" r=".46"/>
<circle cx="74.9" cy="72.4" r=".46"/>
<circle cx="80" cy="68.6" r=".46"/>
<circle cx="69.8" cy="101.6" r=".46"/>
<circle cx="69.8" cy="85.1" r=".46"/>
<circle cx="59.7" cy="85.1" r=".46"/>
<circle cx="80" cy="101.6" r=".46"/>
<circle cx="80" cy="85.1" r=".46"/>
<circle cx="61" cy="147.3" r=".46"/>
<circle cx="77.5" cy="139.7" r=".46"/>
<circle cx="73.7" cy="139.7" r=".46"/>
<circle cx="68.6" cy="147.3" r=".46"/>
<circle cx="121.9" cy="36.8" r=".46"/>
<circle cx="137.2" cy="36.8" r=".46"/>
<circle cx="157.5" cy="81.3" r=".46"/>
<circle cx="66" cy="147.3" r=".46"/>
<circle cx="55.9" cy="147.3" r=".46"/>
<circle cx="48.3" cy="137.2" r=".46"/>
<circle cx="39.4" cy="142.2" r=".46"/>
<circle cx="57.1" cy="144.8" r=".46"/>
<circle cx="61" cy="168.9" r=".46"/>
<circle cx="41.9" cy="168.9" r=".46"/>
<circle cx="41.9" cy="158.8" r=".46"/>
<circle cx="80" cy="52.1" r=".46"/>
<circle cx="85.1" cy="55.9" r=".46"/>
<circle cx="85.1" cy="72.4" r=".46"/>
<circle cx="85.1" cy="39.4" r=".46"/>
<circle cx="74.9" cy="39.4" r=".46"/>
<circle cx="64.8" cy="72.4" r=".46"/>
<circle cx="69.8" cy="68.6" r=".46"/>
<circle cx="64.8" cy="55.9" r=".46"/>
<circle cx="69.8" cy="52.1" r=".46"/>
<circle cx="49.5" cy="52.1" r=".46"/>
<circle cx="74.9" cy="55.9" r=".46"/>
<circle cx="59.7" cy="52.1" r=".46"/>
<circle cx="54.6" cy="55.9" r=".46"/>
<circle cx="59.7" cy="68.6" r=".46"/>
<circle cx="148.6" cy="177.8" r=".46"/>
<circle cx="149.9" cy="175.3" r=".46"/>
</g>
<text font-size="2" fill="#840000" x="178" y="190.8">Title:</text>
<g font-size="1.5" fill="#840000">
<text x="178" y="184.1">Sheet: /</text>
<text x="178" y="186.8">File: dabao.kicad_sch</text>
<text x="178" y="197">KiCad E.D.A. 10.0.7</text>
<text x="178" y="194.2">Size: A4</text>
<text x="200" y="194.2">Date:</text>
<text x="263" y="197">Id: 1/1</text>
<text x="263" y="194.2">Rev:</text>
</g>
<g font-size="1.3" fill="#840000">
<text x="35" y="12">1</text>
<text x="85" y="12">2</text>
<text x="135" y="12">3</text>
<text x="185" y="12">4</text>
<text x="235" y="12">5</text>
<text x="285" y="12">6</text>
<text x="10.3" y="36">A</text>
<text x="285.3" y="36">A</text>
<text x="10.2" y="86">B</text>
<text x="285.2" y="86">B</text>
<text x="10.2" y="136">C</text>
<text x="285.2" y="136">C</text>
<text x="10.2" y="186">D</text>
<text x="285.2" y="186">D</text>
<text x="35" y="200">1</text>
<text x="85" y="200">2</text>
<text x="135" y="200">3</text>
<text x="185" y="200">4</text>
<text x="235" y="200">5</text>
<text x="285" y="200">6</text>
</g>
<g font-size="1.3" fill="#0000c2">
<text x="21.4" y="19.3">Switches</text>
<text x="113.3" y="19.5">Controllers</text>
<text x="210.9" y="19.5">Split Connectors</text>
<text x="212.4" y="116.3">Misc</text>
<text x="23.7" y="123.6">Trackpoint</text>
<text x="115.1" y="156.9">Display</text>
</g>
<g font-size="1.3" fill="#006464">
<text x="154.8" y="22.6">U1</text>
<text x="236.8" y="22.6">VDD</text>
<text x="242.7" y="22.6">USB_C_Receptacle_USB2.0_16P</text>
<text x="256.6" y="20">J2</text>
<text x="151.3" y="25.1">nice_nano</text>
<text x="248.6" y="27.6">VBUS</text>
<text x="140.2" y="32.7">P0.06</text>
<text x="140.2" y="35.3">P0.08</text>
<text x="140.2" y="30.2">GND</text>
<text x="167.1" y="32.7">BAT+</text>
<text x="167.1" y="30.2">BAT+</text>
<text x="168.1" y="35.3">GND</text>
<text x="184.1" y="35.3">GND</text>
<text x="227.8" y="32.5">JP1</text>
<text x="248.6" y="32.7">CC1</text>
<text x="248.6" y="35.3">CC2</text>
<text x="45.7" y="38">S1</text>
<text x="55.8" y="38">S4</text>
<text x="66" y="38">S7</text>
<text x="75.5" y="38">S10</text>
<text x="85.7" y="38">S13</text>
<text x="140.2" y="37.8">GND</text>
<text x="140.2" y="40.3">GND</text>
<text x="168.5" y="40.3">3V3</text>
<text x="168.5" y="37.8">RST</text>
<text x="184.1" y="40.3">VDD</text>
<text x="227.5" y="36.5">JP2</text>
<text x="248.6" y="40.3">D-</text>
<text x="52.1" y="48">D1</text>
<text x="62.2" y="48">D4</text>
<text x="72.4" y="48">D7</text>
<text x="82.5" y="48">D10</text>
<text x="92.7" y="48">D13</text>
<text x="119.9" y="44.1">GND</text>
<text x="140.2" y="42.9">P0.17</text>
<text x="140.2" y="45.4">P0.20</text>
<text x="140.2" y="48">P0.22</text>
<text x="162.8" y="42.9">P0.31-LF</text>
<text x="162.8" y="45.4">P0.29-LF</text>
<text x="162.8" y="48">P0.02-LF</text>
<text x="227.5" y="47.7">JP3</text>
<text x="248.6" y="45.4">D+</text>
<text x="248.6" y="48">D+</text>
<text x="248.6" y="42.9">D-</text>
<text x="140.2" y="50.5">P0.24</text>
<text x="140.2" y="53">P1.00</text>
<text x="162.8" y="50.5">P1.15-LF</text>
<text x="162.8" y="53">P1.13-LF</text>
<text x="227.5" y="51.8">JP4</text>
<text x="45.7" y="54.6">S2</text>
<text x="55.8" y="54.6">S5</text>
<text x="66" y="54.6">S8</text>
<text x="75.5" y="54.6">S11</text>
<text x="85.7" y="54.6">S14</text>
<text x="140.2" y="55.6">P0.11</text>
<text x="140.2" y="58.1">P1.04-LF</text>
<text x="162.8" y="55.6">P1.11-LF</text>
<text x="162.8" y="58.1">P0.10-LF</text>
<text x="248.6" y="55.6">SBU1</text>
<text x="248.6" y="58.1">SBU2</text>
<text x="258.8" y="58.7" transform="rotate(-90 258.8 58.7)">GND</text>
<text x="266.4" y="58.7" transform="rotate(-90 266.4 58.7)">SHIELD</text>
<text x="52.1" y="64.5">D2</text>
<text x="62.2" y="64.5">D5</text>
<text x="72.4" y="64.5">D8</text>
<text x="82.5" y="64.5">D11</text>
<text x="92.7" y="64.5">D14</text>
<text x="140.2" y="60.7">P1.06-LF</text>
<text x="152.1" y="61.7" transform="rotate(-90 152.1 61.7)">P1.01-LF</text>
<text x="154.6" y="61.7" transform="rotate(-90 154.6 61.7)">P1.02-LF</text>
<text x="157.2" y="61.7" transform="rotate(-90 157.2 61.7)">P1.07-LF</text>
<text x="162.8" y="60.7">P0.09-LF</text>
<text x="194.9" y="61.9">VDD</text>
<text x="45.7" y="71.1">S3</text>
<text x="55.8" y="71.1">S6</text>
<text x="66" y="71.1">S9</text>
<text x="75.5" y="71.1">S12</text>
<text x="85.7" y="71.1">S15</text>
<text x="183.9" y="70.6">R3</text>
<text x="195.6" y="70.8">R2</text>
<text x="255.7" y="70.8">GND</text>
<text x="263.4" y="70.8">GND</text>
<text x="155.5" y="74.6">VDD</text>
<text x="162.3" y="77.2">0.1uF</text>
<text x="163.7" y="74.6">C2</text>
<text x="183.9" y="73.1">4.7k</text>
<text x="195.6" y="73.4">4.7k</text>
<text x="235.6" y="76.7">JP5</text>
<text x="52.1" y="81">D3</text>
<text x="62.2" y="81">D6</text>
<text x="72.4" y="81">D9</text>
<text x="82.5" y="81">D12</text>
<text x="92.7" y="81">D15</text>
<text x="235.6" y="80.5">JP6</text>
<text x="248.9" y="82.2">VDD</text>
<text x="65.4" y="87.6">S16</text>
<text x="75.5" y="87.6">S17</text>
<text x="85.7" y="87.6">S18</text>
<text x="141.6" y="87.3">MCP23017_SP</text>
<text x="152.6" y="84.8">U2</text>
<text x="170.7" y="88.6">GND</text>
<text x="248.6" y="89.9">GND</text>
<text x="145.8" y="92.4">GPB0</text>
<text x="145.8" y="94.9">GPB1</text>
<text x="158.4" y="93.8" transform="rotate(-90 158.4 93.8)">VDD</text>
<text x="165.2" y="94.9">SCK</text>
<text x="165.4" y="92.4">SDA</text>
<text x="235.4" y="92.9">JP7</text>
<text x="252.6" y="95.2">MagConn_01x04_Pin</text>
<text x="261.2" y="92.7">J4</text>
<text x="72.4" y="97.5">D16</text>
<text x="82.5" y="97.5">D17</text>
<text x="92.7" y="97.5">D18</text>
<text x="145.8" y="97.5">GPB2</text>
<text x="145.8" y="100">GPB3</text>
<text x="235.4" y="98">JP8</text>
<text x="145.8" y="102.6">GPB4</text>
<text x="145.8" y="105.1">GPB5</text>
<text x="145.8" y="107.6">GPB6</text>
<text x="164.8" y="107.6">INTB</text>
<text x="182.2" y="102.6">VDD</text>
<text x="145.8" y="110.2">GPB7</text>
<text x="164.9" y="110.2">INTA</text>
<text x="186.7" y="110.2">R1</text>
<text x="186.7" y="112.7">10k</text>
<text x="145.8" y="115.3">GPA0</text>
<text x="145.8" y="117.8">GPA1</text>
<text x="163.2" y="115.3">RESET</text>
<text x="239.2" y="117.8">SW2</text>
<text x="255.4" y="119.1">J5</text>
<text x="68.5" y="124.2">C1</text>
<text x="81.4" y="124.2">JP13</text>
<text x="145.8" y="120.3">GPA2</text>
<text x="145.8" y="122.9">GPA3</text>
<text x="145.8" y="125.4">GPA4</text>
<text x="236.1" y="120.3">SW_POWER</text>
<text x="251.3" y="121.1">Conn_Battery</text>
<text x="41.2" y="129">4.7k</text>
<text x="41.2" y="126.9">R4</text>
<text x="50.1" y="129">4.7k</text>
<text x="50.1" y="126.9">R5</text>
<text x="58.4" y="129">100k</text>
<text x="59" y="126.9">R8</text>
<text x="67.1" y="126.7">2.2uF</text>
<text x="81.2" y="126.7">SolderJumper_2_Bridged</text>
<text x="145.8" y="128">GPA5</text>
<text x="145.8" y="130.5">GPA6</text>
<text x="166.6" y="130.5">A1</text>
<text x="166.6" y="128">A2</text>
<text x="239.2" y="130.5">SW1</text>
<text x="249.4" y="131.8">GND</text>
<text x="145.8" y="133">GPA7</text>
<text x="158.4" y="133.6" transform="rotate(-90 158.4 133.6)">VSS</text>
<text x="166.6" y="133">A0</text>
<text x="236.5" y="133">SW_RESET</text>
<text x="86.3" y="141.9">J1</text>
<text x="173.2" y="138.1">GND</text>
<text x="244.3" y="143.2">GND</text>
<text x="27.6" y="145.7">GND</text>
<text x="86.3" y="144.5">Conn_01x05</text>
<text x="155.4" y="145.7">GND</text>
<text x="56.1" y="155.1">Q1</text>
<text x="70.4" y="158.7">JP14</text>
<text x="70.4" y="161">TP_ALWAYS_ON</text>
<text x="34.8" y="166.1">470k</text>
<text x="36.6" y="163.5">R6</text>
<text x="46.2" y="164">DMG2305UXQ</text>
<text x="143.8" y="164.8">JP11</text>
<text x="143.8" y="167.3">JP12</text>
<text x="27.9" y="169.9">VDD</text>
<text x="34.7" y="177.5">Conn_01x04</text>
<text x="39.4" y="175">J3</text>
<text x="72.8" y="177.5">Conn_01x04</text>
<text x="77.5" y="175">J7</text>
<text x="143.3" y="177.5">JP10</text>
<text x="143.7" y="175">JP9</text>
<text x="143.2" y="183.8">GND</text>
<text x="143.5" y="181.3">VDD</text>
<text x="158.7" y="180">J8</text>
<text x="158.7" y="182.6">Display</text>
</g>
<g font-size="1.3" fill="#a90000">
<text x="137.1" y="29.1">28</text>
<text x="172.7" y="29.1">29</text>
<text x="243.8" y="26.5">A4</text>
<text x="172.7" y="34.2">14</text>
<text x="172.7" y="31.6">13BAT+</text>
<text x="243.7" y="34.2">B5</text>
<text x="243.8" y="31.6">A5</text>
<text x="137.7" y="36.7">3</text>
<text x="137.7" y="39.2">4</text>
<text x="172.7" y="36.7">15RESET</text>
<text x="172.7" y="41.8">17row_top</text>
<text x="172.7" y="39.2">16</text>
<text x="243.7" y="41.8">B7</text>
<text x="243.8" y="39.2">A7</text>
<text x="172.7" y="44.3">18row_home</text>
<text x="172.7" y="46.9">19row_bottom</text>
<text x="243.7" y="46.9">B6</text>
<text x="243.8" y="44.3">A6</text>
<text x="172.7" y="49.4">20col_pinky</text>
<text x="172.7" y="51.9">21col_ring</text>
<text x="172.7" y="54.5">22col_middle</text>
<text x="172.7" y="59.6">24col_inner</text>
<text x="172.7" y="57">23col_index</text>
<text x="243.7" y="57">B8</text>
<text x="243.8" y="54.5">A8</text>
<text x="151" y="64.8" transform="rotate(-90 151 64.8)">25</text>
<text x="153.5" y="64.8" transform="rotate(-90 153.5 64.8)">26</text>
<text x="156.1" y="64.8" transform="rotate(-90 156.1 64.8)">27</text>
<text x="257.7" y="63.5" transform="rotate(-90 257.7 63.5)">A1</text>
<text x="265.3" y="63.6" transform="rotate(-90 265.3 63.6)">S1</text>
<text x="257.7" y="81.1">1</text>
<text x="257.7" y="83.7">2</text>
<text x="157.3" y="87.1" transform="rotate(-90 157.3 87.1)">9</text>
<text x="257.7" y="86.2">3</text>
<text x="257.7" y="88.8">4</text>
<text x="141.5" y="91.3">1</text>
<text x="141.5" y="93.8">2</text>
<text x="171.4" y="93.8">12</text>
<text x="171.4" y="91.3">13</text>
<text x="141.5" y="96.4">3</text>
<text x="141.5" y="98.9">4</text>
<text x="141.5" y="101.5">5</text>
<text x="141.5" y="104">6</text>
<text x="141.5" y="106.5">7</text>
<text x="171.4" y="106.5">19</text>
<text x="141.5" y="109.1">8</text>
<text x="171.4" y="109.1">20</text>
<text x="140.9" y="114.2">21</text>
<text x="140.9" y="116.7">22</text>
<text x="140.9" y="119.2">23</text>
<text x="171.4" y="114.2">18</text>
<text x="140.9" y="121.8">24</text>
<text x="140.9" y="124.3">25</text>
<text x="244.4" y="123.1">2</text>
<text x="252.6" y="125.6">1</text>
<text x="252.6" y="123.1">2</text>
<text x="140.9" y="126.9">26</text>
<text x="140.9" y="129.4">27</text>
<text x="140.9" y="131.9">28</text>
<text x="171.4" y="131.9">15</text>
<text x="171.4" y="129.4">16</text>
<text x="171.4" y="126.9">17</text>
<text x="79.9" y="137">1</text>
<text x="79.9" y="139.6">2</text>
<text x="79.9" y="142.1">3</text>
<text x="157.3" y="138.5" transform="rotate(-90 157.3 138.5)">10</text>
<text x="79.9" y="144.6">4</text>
<text x="79.9" y="147.2">5</text>
<text x="152.3" y="175.1">1</text>
<text x="152.3" y="177.7">2</text>
<text x="43.1" y="185.3">2</text>
<text x="43.1" y="182.7">3</text>
<text x="43.1" y="180.2">4</text>
<text x="74.8" y="185.3">2</text>
<text x="74.8" y="182.7">3</text>
<text x="74.8" y="180.2">4</text>
<text x="152.3" y="180.2">3</text>
<text x="152.3" y="182.7">4</text>
<text x="152.3" y="185.3">5</text>
<text x="43.1" y="187.8">1</text>
<text x="74.8" y="187.8">1</text>
</g>
<g font-size="1.3" fill="#0f0f0f">
<text x="44.3" y="33" transform="rotate(-90 44.3 33)">col_pinky</text>
<text x="54.5" y="33" transform="rotate(-90 54.5 33)">col_ring</text>
<text x="64.6" y="33" transform="rotate(-90 64.6 33)">col_middle</text>
<text x="74.8" y="33" transform="rotate(-90 74.8 33)">col_index</text>
<text x="85" y="33" transform="rotate(-90 85 33)">col_inner</text>
<text x="128" y="31.6">PS2_Data 1</text>
<text x="128.7" y="34.2">PS2_CLK 2</text>
<text x="213.9" y="32.9">SDA_Left</text>
<text x="127.5" y="41.8">SDA_Right 5</text>
<text x="214" y="36.7">SCL_Left</text>
<text x="127.6" y="44.3">SCL_Right 6</text>
<text x="133.2" y="46.9">SCK 7</text>
<text x="27" y="51.9">row_bottom</text>
<text x="127.3" y="49.4">TP_pwr_en 8</text>
<text x="132.3" y="51.9">MOSI 9</text>
<text x="212.6" y="51.9">SDA_Right</text>
<text x="212.6" y="48.1">SCL_Right</text>
<text x="126.8" y="59.6">row_thumb12</text>
<text x="129" y="57">TP_reset11</text>
<text x="134.5" y="54.5">CS10</text>
<text x="28.6" y="68.5">row_home</text>
<text x="174.5" y="76.1">SDA_Right</text>
<text x="222.8" y="77.3">SDA_Left</text>
<text x="174.5" y="78.6">SCL_Right</text>
<text x="222.9" y="81.2">SCL_Left</text>
<text x="30.6" y="85">row_top</text>
<text x="130.2" y="93.9">row_home</text>
<text x="132.2" y="91.3">row_top</text>
<text x="175.2" y="91.3">SDA_Left</text>
<text x="175.2" y="93.9">SCL_Left</text>
<text x="221.5" y="93.9">SDA_Right</text>
<text x="27.8" y="101.5">row_thumb</text>
<text x="128.6" y="96.4">row_bottom</text>
<text x="129.4" y="98.9">row_thumb</text>
<text x="221.5" y="98.9">SCL_Right</text>
<text x="129.3" y="119.3">col_middle</text>
<text x="130.7" y="114.2">col_pinky</text>
<text x="131.9" y="116.7">col_ring</text>
<text x="130.6" y="121.8">col_index</text>
<text x="130.8" y="124.3">col_inner</text>
<text x="231.1" y="123.1">BAT+ 1</text>
<text x="87.6" y="129.4">TP_reset</text>
<text x="26.4" y="137">PS2_Data</text>
<text x="230.2" y="137">RESET</text>
<text x="27.1" y="142.1">PS2_CLK</text>
<text x="71.1" y="147.2">TP_VDD</text>
<text x="25.7" y="158.6">TP_pwr_en</text>
<text x="128.8" y="165">SDA_Right</text>
<text x="128.8" y="167.5">SCL_Right</text>
<text x="132.3" y="175.1">MOSI</text>
<text x="133.2" y="177.7">SCK</text>
<text x="134.5" y="185.3">CS</text>
</g>
</svg>
